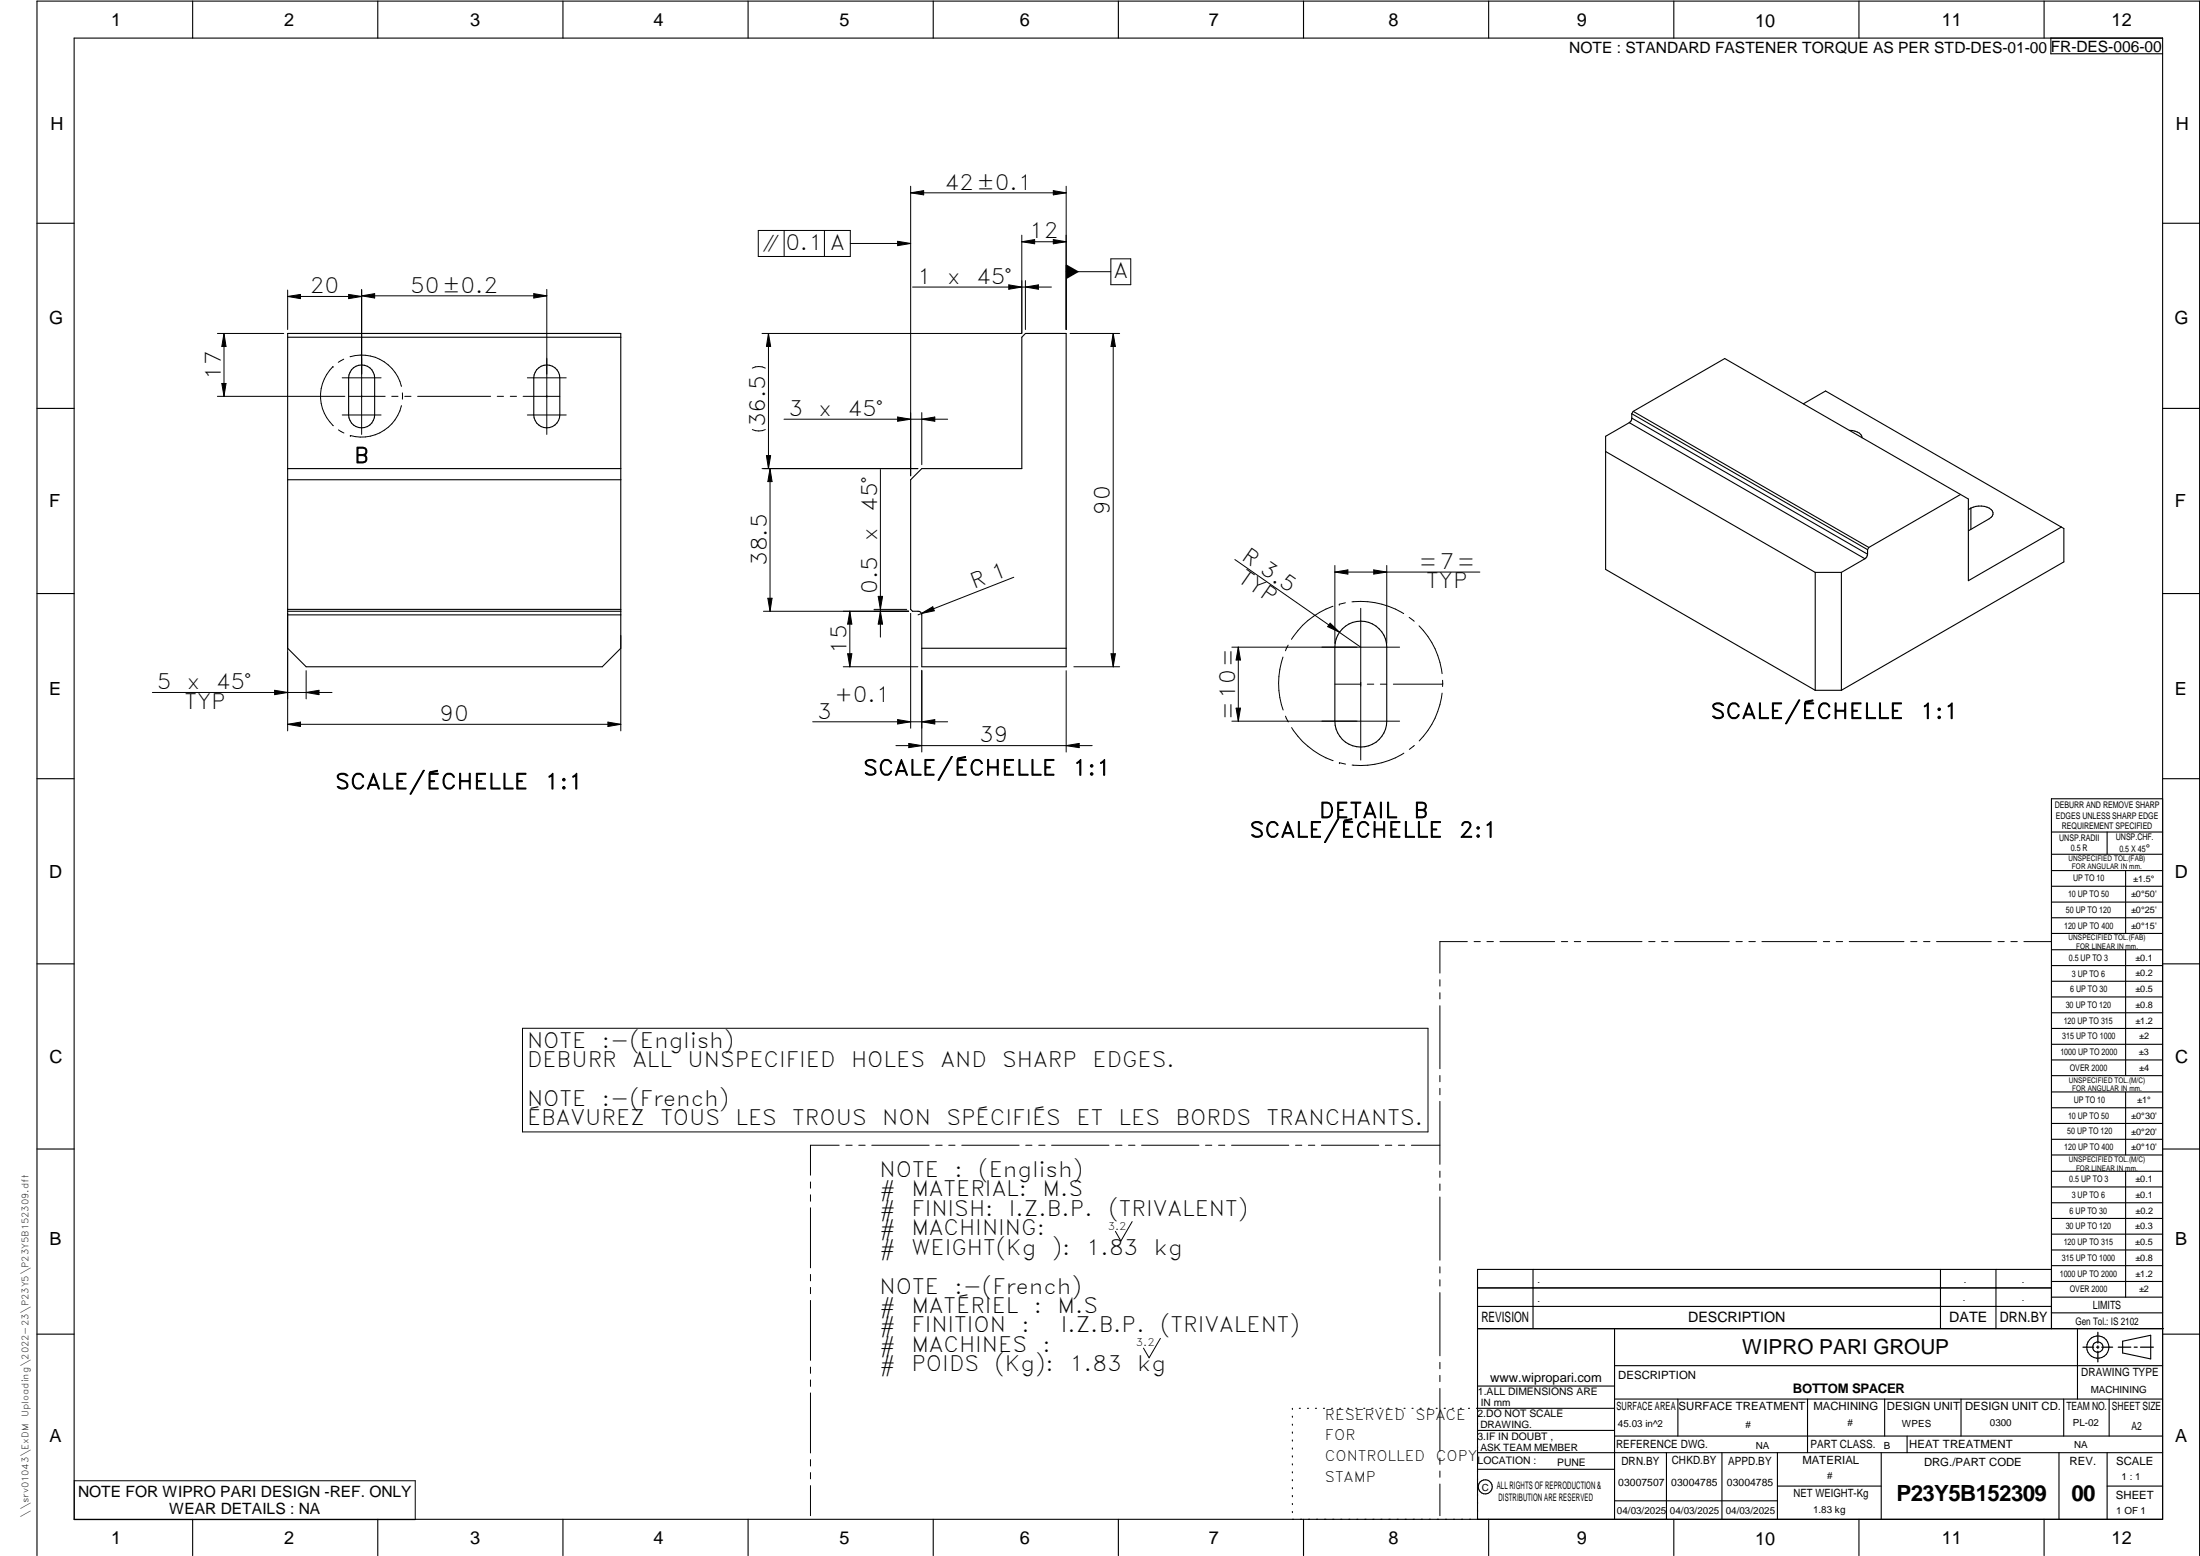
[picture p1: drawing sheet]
<svg xmlns="http://www.w3.org/2000/svg" width="594mm" height="420mm" viewBox="0 0 594 420" stroke-linecap="round" stroke-linejoin="round" font-family="sans-serif">
<g fill="none" stroke="#000" stroke-width=".3">
<path d="M20 10.3h564v400h-564zM52 .3v10M102 .3v10M152 .3v10M202 .3v10M252 .3v10M302 .3v10M352 .3v10M402 .3v10M452 .3v10M502 .3v10M552 .3v10"/>
<path d="M553.8 10.3v4.2h30.2M10 60.3h10M584 60.3h10M77.7 90h89.9v85l-5 5h-79.9l-5-5zM77.7 91.1h89.9M94.9 99.9a3.5 3.5 0 0 1 3.9-1.2 3.5 3.5 0 0 1 2.4 3.3v10.1a3.5 3.5 0 0 1-3.5 3.4 3.5 3.5 0 0 1-3.6-3.4v-10.1l.1-.7zM144.9 99.9a3.5 3.5 0 0 1 3.9-1.2 3.5 3.5 0 0 1 2.4 3.3v10.1a3.5 3.5 0 0 1-3.5 3.4 3.5 3.5 0 0 1-3.6-3.4v-10.1l.1-.7zM276.9 90h11v90h-39v-14a.94 .94 0 0 0-1-.9h-1.5l-.5-.6v-35l3-3h27v-35.4zM10 110.3h10M440 114.1l63.6 36.8M440 114.1l-6.4 3.7v36l56.6 32.6M440.6 111.7l63.7 36.7"/>
<path d="M440.6 111.7v1.2M440.6 112.9l63.7 36.7M440.6 112.9l-.1 .7-.5 .5M441 111.1l24.7-14.3 65.8 37.9v22.1l25.1-14.5M441 111.1l63.6 36.7M441 111.1l-.4 .6M487 109.1l6-3.5 63.6 36.7M499.4 116.2h.8a2.58 2.58 0 0 1 2.6 2M584 110.3h10M77.7 129.5h89.9M77.7 126.5h89.9M433.6 121.9l56.6 32.7"/>
<path d="M529.4 133.5l-24.8 14.3M532.2 137.2v5.7M532.2 137.2l-.7 .4M532.2 137.2a5.1 5.1 0 0 1 5.8 .8 1.48 1.48 0 0 1-.8 2.1l-5.7 3.2M490.2 154.6v31.8M490.2 154.6h7M497.2 154.6v31.8M503.6 150.9l-6.4 3.7M504.3 149.6l-.2 .8-.5 .5M504.3 148.4v1.2M504.6 147.8l-.3 .6M556.6 142.3l.7 .4v9l-60.1 34.7"/>
<path d="M10 160.3h10M77.7 166h89.9M77.7 165.1h89.9M77.7 164.5h89.9M248.9 175h39M362.5 169.8a7 7 0 0 1 7.6-1.5 7 7 0 0 1 4.4 6.5v19.9a7 7 0 0 1-7 7 7 7 0 0 1-7-7v-19.9a6.9 6.9 0 0 1 2-5zM584 160.3h10M490.2 186.4h7M10 210.3h10M584 215.7h-30v143.1M584 210.3h10M554 224.7h30"/>
<path d="M554 230.7h30M554 235.1h30M554 239.3h30M569 224.7v6M574 235.1v17M554 243.6h30M554 247.8h30M554 252.1h30M554 256.5h30M574 256.5v33.9M10 260.3h10M554 260.7h30"/>
<path d="M554 265h30M554 269.2h30M554 273.5h30M554 277.7h30M584 260.3h10M554 282h30M554 286.2h30M554 290.4h30M554 294.9h30M554 299.1h30M574 294.9v17M10 310.3h10"/>
<path d="M554 303.4h30M554 307.6h30M554 311.9h30M554 316.3h30M574 316.3v34M584 310.3h10M554 320.5h30M554 324.8h30M554 329h30M554 333.2h30M554 337.5h30M399 358.8h185.2"/>
<path d="M399 352.8h155M399 347.8h155M414 342.8v16M436 358.8v51.5M524 342.8v16M539 342.8v16M554 341.8h30M554 346h30M554 350.3h30M554 354.5h30M554 342.8h-155v67.5M561 358.8v19"/>
<path d="M10 360.3h10M399 374.3h37M436 377.8h148M453.1 377.8v10M488.1 377.8v14.5M508.9 377.8v10M529.5 377.8v10M557.3 377.8v10M569.5 377.8v10M573.2 362.2l7.6-1.6v6.3l-7.6-1.6zM584 368.8h-148M584 360.3h10"/>
<path d="M349 380.3v.3M349 382.4v.3M349 384.6v.3M349 386.7v.3M349 388.8v.3M349 391v.3M349 393.1v.3M349 395.3v.3M349 397.4v.3M349 399.5v.3M350.9 380.3h.2M353.1 380.3h.2"/>
<path d="M355.2 380.3h.3M357.4 380.3h.3M359.6 380.3h.3M361.7 380.3h.3M363.9 380.3h.3M366.1 380.3h.3M368.3 380.3h.2M370.4 380.3h.3M372.6 380.3h.3M374.8 380.3h.3M376.9 380.3h.4M379.1 380.3h.3"/>
<path d="M381.3 380.3h.3M383.4 380.3h.4M385.6 380.3h.3M387.8 380.3h.3M390 380.3h.3M392.2 380.3h.3M394.3 380.3h.3M396.5 380.3h.3M398.7 380.3h37.3M399 396.7h37M399 392.3h185M399 386.2h37"/>
<path d="M436 387.8h148M450 392.3v18M465 392.3v18M480 392.3v18M508 392.3v18M515 387.8v4.5M556 392.3v18M569 392.3v18M52 410.3v9.7M102 410.3v9.7M152 410.3v9.7M202 410.3v9.7"/>
<path d="M252 410.3v9.7M302 410.3v9.7M349 401.7v.3M349 403.8v.4M349 406v.3M349 408.1v.3M352 410.3v9.7M402 410.3v9.7M436 405.3h44M452 410.3v9.7M480 401.3h28M502 410.3v9.7"/>
<path d="M552 410.3v9.7M569 401.3h15M10 420v-419.7h584v419.7"/>
<circle cx="566.5" cy="363.7" r="1.39"/>
<circle cx="566.5" cy="363.8" r="3"/>
<circle cx="401.1" cy="401.5" r="1.9"/>
</g>
<g fill="none" stroke="#000" stroke-width=".27">
<path d="M245.9 52.1l3.5-.6v1.1zM245.9 52.1h42M245.9 50.3v78.2M284.4 51.5l3.5 .6-3.5 .5zM287.9 50.3v38.7M77.7 78.3v10.7M94.1 79.5l3.6 .6-3.6 .5zM97.7 78.1v39.2M97.7 79.9l3.5-.6v1.2zM97.7 79.9h50M144.1 79.3l3.6 .6-3.6 .6zM147.7 78.1v39.2"/>
<path d="M204.8 62.2h24.8v7.1h-24.8zM211.7 62.2v7.1M222.6 62.2v7.1M229.6 65.7h16.3M242.4 65.2l3.5 .5-3.5 .6zM246.4 77.5h37.5M272.4 76.9l3.5 .6-3.5 .6zM275.9 63.5v26.5M275.9 65.3l3.5-.6v1.1zM275.9 65.3h12M276.9 75.8v13.2M276.9 77.5l3.5-.6v1.2z"/>
<path d="M284.4 64.7l3.5 .6-3.5 .5zM287.9 73.4h12.1M300 69.9h5.3v7h-5.3zM58.7 90h17.9M60.5 90v17M60.5 90l.5 3.6h-1.1zM77.7 80.1l3.4-.6v1.1zM77.7 80.1h20M89.9 99a11.1 11.1 0 0 0 .1 16M89.9 99h.1M92.8 97l-1.5 .8M94.5 96.3a11.1 11.1 0 0 1 13.9 8"/>
<path d="M203.2 99.4a3.9 3.9 0 0 1 3.5 0M205.8 90h70.1M207.5 90v36.5M207.5 90l.6 3.6h-1.1zM289 90h13.3M300.6 90l.6 3.6h-1.2zM300.6 90v90M58.7 107h34.4M59.9 103.5h1.1l-.5 3.5zM91.4 116.1l1.5 .8M92.4 102h10.5M92.4 112.1h10.5"/>
<path d="M94.1 107h9.9M94.6 117.6h.1M105.8 107h1.7M108.4 109.6a11.1 11.1 0 0 1-13.8 8M108.7 106.1v1.7M109.3 107h1.7M112.8 107h19.7M134.3 107h1.7M137.8 107h1.7M141.3 107h9.9M142.4 102h10.5M142.4 112.1h10.5"/>
<path d="M203.2 116a4.2 4.2 0 0 0 3.5 0M211.7 113.2h44.2M242.4 112.6l3.5 .6-3.5 .5zM248.9 111.4v14.1M248.9 113.2l3.5-.6v1.1zM205.8 126.5h42.1M207 123h1.1l-.6 3.5zM207.9 126.5v38.6M207.9 126.5l.6 3.5h-1.2zM237.7 126.8v45.2M273.8 155.9l-25.9 10.1M333.5 151.1l33.9 23.7"/>
<path d="M360.5 154.5l3.5-.6v1.1zM360.5 152.7v21M360.5 154.5h39.1M371 153.9l3.5 .6-3.5 .5zM374.5 152.7v21M77.7 165.6v31.8M167.6 171.6v25.8M206.2 165.1h39.2M207.3 161.5h1.2l-.6 3.6zM228.9 176.5h1.1l-.5 3.5zM229.5 165.1v14.9M229.5 165.1l.5 3.4h-1.1z"/>
<path d="M236 164.5h8.8M237.1 161h1.2l-.6 3.5zM237.7 165.1l.6 3.4h-1.2zM245.9 165.6v31M248.8 165.7l3.1-1.9 .4 1.1zM300 176.5h1.2l-.6 3.5zM334.4 174.8v19.9M334.4 174.8l.6 3.4h-1.2zM346.4 177.4a21.8 21.8 0 0 0 .1 14.3M347.8 174.2l-.7 1.5M359.2 168.3l2.5 2.4-3.2-1.5zM360 163.7a22.1 22.1 0 0 0-11.3 8.9"/>
<path d="M361.6 163.2h.1M363.3 162.8l-1.6 .4M365.1 162.5a22.2 22.2 0 0 1 13.9 3.2M367.4 164.3v40.9M377.9 174.8h-45.3M380.5 166.7l1.4 1.1M383.2 169a21.9 21.9 0 0 1 6.2 12.9M41.1 187h48.6M74.2 186.4l3.5 .6-3.5 .6zM77.7 195.6l3.4-.6v1.2zM77.7 195.6h89.9M82.7 181.1v7.6"/>
<path d="M82.7 187l3.4-.6v1.2zM164.2 195l3.4 .6-3.4 .6zM219.4 194.9h36.5M227.7 180h20.2M242.4 194.3l3.5 .6-3.5 .6zM248.9 194.9l3.5-.6v1.2zM248.9 181v22.1M287.9 181.1v22M290 180h12.3M332.6 194.7h45.3M333.8 191.2h1.2l-.6 3.5zM347.1 193.4l.8 1.5"/>
<path d="M348.8 196.5a21.9 21.9 0 0 0 11.2 8.9M360.5 184.7h6.9M369.2 184.7h1.8M372.7 184.7h1.7M376.3 184.7h13.3M389.4 187.2a21.8 21.8 0 0 1-6.2 12.9M389.5 183.7v1.7M241.9 201.3h53M245.4 200.7l3.5 .6-3.5 .6zM287.9 201.3l3.5-.6v1.2zM361.7 206l1.6 .3M361.7 206h.1"/>
<path d="M379.1 203.4a22 22 0 0 1-14 3.2M381.9 201.3l-1.3 1.1M396.2 254.3h-7.4v8.5M398.1 254.3h1.6M401.5 254.3h1.8M405 254.3h14.8M421.6 254.3h1.7M425.1 254.3h1.7M428.6 254.3h14.8M445.2 254.3h1.7M448.7 254.3h1.7M452.2 254.3h14.8"/>
<path d="M468.8 254.3h1.7M472.3 254.3h1.7M475.8 254.3h14.8M492.4 254.3h1.7M495.8 254.3h1.8M499.4 254.3h14.7M516 254.3h1.6M519.4 254.3h1.8M522.9 254.3h14.8M539.5 254.3h1.7M543 254.3h1.7M546.5 254.3h7.4"/>
<path d="M141.1 277.7h244.5v27.9h-244.5zM388.8 264.5v1.8M388.8 268.1v1.6M388.8 271.6v17M388.8 290.4v1.7M388.8 293.9v1.7M388.8 297.4v17M218.9 319.2v1.6M226.6 309.2h-7.7v8.1M228.4 309.2h1.7M231.9 309.2h1.7M235.4 309.2h15.5"/>
<path d="M252.7 309.2h1.7M256.2 309.2h1.7M259.7 309.2h15.5M277 309.2h1.7M280.5 309.2h1.7M284 309.2h15.5M301.2 309.2h1.8M304.8 309.2h1.7M308.3 309.2h15.5M325.5 309.2h1.7M329.1 309.2h1.6M332.6 309.2h15.4"/>
<path d="M349.8 309.2h1.7M353.3 309.2h1.7M356.8 309.2h15.5M374.1 309.2h1.7M377.6 309.2h1.7M381.1 309.2h7.7M388.8 316.2v1.7M388.8 319.7v1.7M218.9 322.6v1.8M218.9 326.1v16.2M305.7 329.9l-3 5.2-1.5-2.6M388.8 323.2v17.1"/>
<path d="M218.9 344.1v1.8M218.9 347.6v1.7M218.9 351.2v16.1M388.8 342.1v1.6M388.8 345.6v1.7M388.8 349v17.1M218.9 369.1v1.7M218.9 372.6v1.8M218.9 376.1v16.2M313.3 361.4l-3 5.2-1.5-2.6M388.8 367.9v1.7M388.8 371.4v1.7"/>
<path d="M388.8 374.9v17M20.1 399.8h92v10.5h-92zM218.9 394.1v1.8M218.9 397.6v1.7M388.8 393.7v1.7M388.8 397.2v1.7M218.9 401.2v8.1M388.8 400.7v8.6"/>
</g>
<path d="M566.5 359.7v3M562.5 363.8h2.9M566.1 363.8h.7M566.5 363.4v.7M566.5 364.9v2.8M567.6 363.8h2.9M572 363.8h3.4M576.3 363.8h.8M578 363.8h3.5" fill="none" stroke="#000" stroke-width=".34"/>
<g fill="#000">
<path d="M245.9 52.1l3.5-.6v1.1zM284.4 51.5l3.5 .6-3.5 .5zM77.7 80.1l3.4-.6v1.1zM94.1 79.5l3.6 .6-3.6 .5zM97.7 79.9l3.5-.6v1.2zM144.1 79.3l3.6 .6-3.6 .6zM242.4 65.2l3.5 .5-3.5 .6zM272.4 76.9l3.5 .6-3.5 .6zM275.9 65.3l3.5-.6v1.1zM276.9 77.5l3.5-.6v1.2zM284.4 64.7l3.5 .6-3.5 .5zM287.9 71.4l3.5 2-3.5 2z"/>
<path d="M60.5 90l.5 3.6h-1.1zM207.5 90l.6 3.6h-1.1zM300.6 90l.6 3.6h-1.2zM59.9 103.5h1.1l-.5 3.5zM242.4 112.6l3.5 .6-3.5 .5zM248.9 113.2l3.5-.6v1.1zM207 123h1.1l-.6 3.5zM207.9 126.5l.6 3.5h-1.2zM360.5 154.5l3.5-.6v1.1zM371 153.9l3.5 .6-3.5 .5zM207.3 161.5h1.2l-.6 3.6zM229.5 165.1l.5 3.4h-1.1z"/>
<path d="M228.9 176.5h1.1l-.5 3.5zM237.7 165.1l.6 3.4h-1.2zM237.1 161h1.2l-.6 3.5zM248.8 165.7l3.1-1.9 .4 1.1zM300 176.5h1.2l-.6 3.5zM334.4 174.8l.6 3.4h-1.2zM359.2 168.3l2.5 2.4-3.2-1.5zM74.2 186.4l3.5 .6-3.5 .6zM77.7 195.6l3.4-.6v1.2zM82.7 187l3.4-.6v1.2zM164.2 195l3.4 .6-3.4 .6zM242.4 194.3l3.5 .6-3.5 .6z"/>
<path d="M248.9 194.9l3.5-.6v1.2zM333.8 191.2h1.2l-.6 3.5zM245.4 200.7l3.5 .6-3.5 .6zM287.9 201.3l3.5-.6v1.2z"/>
</g>
<g font-size="6">
<text x="512.1" y="405.2">P23Y5B152309</text>
<text x="559.4" y="405.2">00</text>
</g>
<g font-size="5.7">
<text x="255.1" y="51.2">42±0.1</text>
<text x="278" y="64.4">12</text>
<text x="212.1" y="67.5">0.1 A</text>
<text x="247.6" y="76.6">1</text>
<text x="255.8" y="76.6">x</text>
<text x="263.6" y="76.6">45°</text>
<text x="300.7" y="75.1">A</text>
<text x="83.7" y="79.2">20</text>
<text x="110.8" y="79">50±0.2</text>
<text x="59.6" y="102.5" transform="rotate(-90 59.6 102.5)">17</text>
<text x="212.9" y="112.3">3</text>
<text x="221.1" y="112.3">x</text>
<text x="228.8" y="112.3">45°</text>
<text x="206.7" y="115.4" transform="rotate(-90 206.7 115.4)">36.5</text>
<text x="95.6" y="125">B</text>
<text x="236.8" y="138.2" transform="rotate(-90 236.8 138.2)">45°</text>
<text x="299.7" y="139" transform="rotate(-90 299.7 139)">90</text>
<text x="236.8" y="146" transform="rotate(-90 236.8 146)">x</text>
<text x="207" y="152.8" transform="rotate(-90 207 152.8)">38.5</text>
<text x="334.9" y="151" transform="rotate(35 334.9 151)">R 3.5</text>
<text x="383.1" y="153.6">=7=</text>
<text x="236.8" y="160.3" transform="rotate(-90 236.8 160.3)">0.5</text>
<text x="263" y="159.2" transform="rotate(-21 263 159.2)">R 1</text>
<text x="334" y="156.8" transform="rotate(35 334 156.8)">TYP</text>
<text x="385.1" y="158.8">TYP</text>
<text x="228.6" y="176.5" transform="rotate(-90 228.6 176.5)">15</text>
<text x="42.4" y="186.1">5</text>
<text x="49.8" y="191.3">TYP</text>
<text x="50.5" y="186.1">x</text>
<text x="58.3" y="186.1">45°</text>
<text x="225.3" y="189.5">+0.1</text>
<text x="118.7" y="194.7">90</text>
<text x="220.7" y="194">3</text>
<text x="333.5" y="194.4" transform="rotate(-90 333.5 194.4)">=10=</text>
<text x="461.9" y="194.1">SCALE/ÉCHELLE</text>
<text x="518.5" y="194.1">1:1</text>
<text x="264.4" y="200.4">39</text>
<text x="233.1" y="209.3">SCALE/ÉCHELLE</text>
<text x="289.6" y="209.3">1:1</text>
<text x="90.5" y="213.1">SCALE/ÉCHELLE</text>
<text x="147.1" y="213.1">1:1</text>
<text x="356.2" y="220.9">DETAIL</text>
<text x="381.7" y="220.9">B</text>
<text x="337.4" y="226.1">SCALE/ÉCHELLE</text>
<text x="394" y="226.1">2:1</text>
<text x="142.3" y="282.9">NOTE</text>
<text x="162.5" y="282.9">:-(English)</text>
<text x="142.3" y="288.2">DEBURR</text>
<text x="170.8" y="288.2">ALL</text>
<text x="185.7" y="288.2">UNSPECIFIED</text>
<text x="229.8" y="288.2">HOLES</text>
<text x="254" y="288.2">AND</text>
<text x="270.6" y="288.2">SHARP</text>
<text x="295" y="288.2">EDGES.</text>
<text x="142.3" y="298.7">NOTE</text>
<text x="162.5" y="298.7">:-(French)</text>
<text x="142.3" y="303.9">ÉBAVUREZ</text>
<text x="178.3" y="303.9">TOUS</text>
<text x="198.6" y="303.9">LES</text>
<text x="213.9" y="303.9">TROUS</text>
<text x="238.2" y="303.9">NON</text>
<text x="255.6" y="303.9">SPÉCIFIÉS</text>
<text x="290.7" y="303.9">ET</text>
<text x="302.1" y="303.9">LES</text>
<text x="317.4" y="303.9">BORDS</text>
<text x="342" y="303.9">TRANCHANTS.</text>
<text x="237.5" y="317.8">NOTE</text>
<text x="257.7" y="317.8">:</text>
<text x="264.1" y="317.8">(English)</text>
<text x="237.5" y="323">#</text>
<text x="246.1" y="323">MATERIAL:</text>
<text x="281.5" y="323">M.S</text>
<text x="237.5" y="328.3">#</text>
<text x="246.1" y="328.3">FINISH:</text>
<text x="272.4" y="328.3">I.Z.B.P.</text>
<text x="299.3" y="328.3">(TRIVALENT)</text>
<text x="237.5" y="333.5">#</text>
<text x="246.1" y="333.5">MACHINING:</text>
<text x="237.5" y="338.8">#</text>
<text x="246.1" y="338.8">WEIGHT(Kg</text>
<text x="284" y="338.8">):</text>
<text x="293.3" y="338.8">1.83</text>
<text x="311.6" y="338.8">kg</text>
<text x="237.5" y="349.3">NOTE</text>
<text x="257.7" y="349.3">:-(French)</text>
<text x="237.5" y="354.5">#</text>
<text x="237.5" y="359.8">#</text>
<text x="246.1" y="359.8">FINITION</text>
<text x="246.1" y="354.5">MATÉRIEL</text>
<text x="275.8" y="359.8">:</text>
<text x="279.2" y="354.5">:</text>
<text x="285.6" y="354.5">M.S</text>
<text x="286.4" y="359.8">I.Z.B.P.</text>
<text x="313.3" y="359.8">(TRIVALENT)</text>
<text x="237.5" y="365">#</text>
<text x="246.1" y="365">MACHINES</text>
<text x="281.5" y="365">:</text>
<text x="237.5" y="370.3">#</text>
<text x="246.1" y="370.3">POIDS</text>
<text x="268.5" y="370.3">(Kg):</text>
<text x="288.8" y="370.3">1.83</text>
<text x="307.1" y="370.3">kg</text>
</g>
<text font-size="5.6" x="470.5" y="365.5">WIPRO PARI GROUP</text>
<text font-size="5.4" x="206" y="67.5">i</text>
<g font-size="4.9">
<text x="30" y="6.9">1</text>
<text x="76.7" y="6.9">2</text>
<text x="127" y="6.9">3</text>
<text x="176.5" y="6.9">4</text>
<text x="226.7" y="6.9">5</text>
<text x="275.4" y="6.9">6</text>
<text x="326.4" y="6.9">7</text>
<text x="375" y="6.9">8</text>
<text x="425.8" y="6.9">9</text>
<text x="473.9" y="7.3">10</text>
<text x="524.3" y="6.9">11</text>
<text x="570.2" y="6.9">12</text>
<text x="13.6" y="35.1">H</text>
<text x="587.6" y="35.1">H</text>
<text x="13.2" y="87.5">G</text>
<text x="587.2" y="87.5">G</text>
<text x="13.2" y="137">F</text>
<text x="587.2" y="137">F</text>
<text x="13.2" y="187.6">E</text>
<text x="587.2" y="187.6">E</text>
<text x="13.2" y="237">D</text>
<text x="587.2" y="237">D</text>
<text x="13.4" y="287.1">C</text>
<text x="587.4" y="287.1">C</text>
<text x="13.4" y="336.2">B</text>
<text x="587.4" y="336.2">B</text>
<text x="13.4" y="389.3">A</text>
<text x="587.4" y="389.3">A</text>
<text x="30" y="416.9">1</text>
<text x="76.7" y="416.9">2</text>
<text x="127" y="416.9">3</text>
<text x="176.5" y="416.9">4</text>
<text x="226.7" y="416.9">5</text>
<text x="275.4" y="416.9">6</text>
<text x="326.4" y="416.9">7</text>
<text x="375" y="416.9">8</text>
<text x="425.8" y="416.9">9</text>
<text x="473.9" y="417.3">10</text>
<text x="524.3" y="416.9">11</text>
<text x="570.2" y="416.9">12</text>
</g>
<g font-size="4.2">
<text x="423.7" y="14.3">NOTE : STANDARD FASTENER TORQUE AS PER STD-DES-01-00</text>
<text x="553.8" y="14">FR-DES-006-00</text>
<text x="21.1" y="404.3">NOTE FOR WIPRO PARI DESIGN -REF. ONLY</text>
<text x="45.7" y="408.8">WEAR DETAILS : NA</text>
</g>
<g font-size="3.9">
<text x="400" y="357.1">REVISION</text>
<text x="455.9" y="357.1">DESCRIPTION</text>
<text x="526.4" y="357.1">DATE</text>
<text x="540" y="357.1">DRN.BY</text>
<text x="357.8" y="383.3">RESERVED</text>
<text x="382.3" y="383.3">SPACE</text>
<text x="357.8" y="388.9">FOR</text>
<text x="357.8" y="394.5">CONTROLLED</text>
<text x="387.8" y="394.5">COPY</text>
<text x="357.8" y="400">STAMP</text>
</g>
<text font-size="3.6" x="484.2" y="376.1">BOTTOM SPACER</text>
<text font-size="3.5" x="402.4" y="373.3">www.wipropari.com</text>
<g font-size="3.1">
<text x="565.1" y="353.5">LIMITS</text>
<text x="562" y="371.7">DRAWING TYPE</text>
<text x="437" y="372.3">DESCRIPTION</text>
<text x="436.5" y="380.8">SURFACE AREA</text>
<text x="453.3" y="380.8">SURFACE TREATMENT</text>
<text x="489.7" y="380.8">MACHINING</text>
<text x="509.5" y="380.8">DESIGN UNIT</text>
<text x="530.6" y="380.8">DESIGN UNIT CD.</text>
<text x="558" y="380.6">TEAM NO.</text>
<text x="570.3" y="380.7">SHEET SIZE</text>
<text x="575.6" y="386.1">A2</text>
<text x="436.4" y="391.1">REFERENCE DWG.</text>
<text x="437.8" y="395.5">DRN.BY</text>
<text x="451.4" y="395.4">CHKD.BY</text>
<text x="466.6" y="395.5">APPD.BY</text>
<text x="486.7" y="395.4">MATERIAL</text>
<text x="488.9" y="390.9">PART CLASS.</text>
<text x="515.6" y="390.9">HEAT TREATMENT</text>
<text x="519.6" y="395.9">DRG./PART CODE</text>
<text x="558.9" y="395.5">REV.</text>
<text x="571.4" y="395.6">SCALE</text>
<text x="484.3" y="404.2">NET WEIGHT-Kg</text>
<text x="571.4" y="404.7">SHEET</text>
</g>
<text font-size="3" x="579.5" y="230.1">°</text>
<g font-size="2.8">
<text x="299.1" y="332.1">3.2</text>
<text x="560.4" y="357.7">Gen Tol.: IS 2102</text>
<text x="306.7" y="363.6">3.2</text>
<text x="399.1" y="376.6">1.ALL DIMENSIONS ARE</text>
<text x="399" y="382.7">2.DO NOT SCALE</text>
<text x="399" y="388.7">3.IF IN DOUBT ,</text>
<text x="399" y="395.4">LOCATION :</text>
<text x="420.5" y="396">PUNE</text>
<text x="404.2" y="402">ALL RIGHTS OF REPRODUCTION &amp;</text>
<text x="437" y="401.2">03007507</text>
<text x="451.3" y="401.2">03004785</text>
<text x="466.3" y="401.2">03004785</text>
<text x="404.7" y="405.4">DISTRIBUTION ARE RESERVED</text>
</g>
<g font-size="2.7">
<text x="564.6" y="376.2">MACHINING</text>
<text x="399.9" y="379.7">IN mm</text>
<text x="399.7" y="385.7">DRAWING.</text>
<text x="436.9" y="385.4">45.03 in^2</text>
<text x="471.4" y="385.5">#</text>
<text x="498.9" y="385">#</text>
<text x="513.6" y="385.3">WPES</text>
<text x="537.3" y="385.1">0300</text>
<text x="559.7" y="385.1">PL-02</text>
<text x="399.7" y="391.8">ASK TEAM MEMBER</text>
<text x="474.1" y="391.2">NA</text>
<text x="508.7" y="391.2">B</text>
<text x="560.1" y="391.1">NA</text>
<text x="493.4" y="399.5">#</text>
<text x="572.8" y="399.7">1 : 1</text>
<text x="400.1" y="402.5">C</text>
<text x="436.6" y="408.7">04/03/2025</text>
<text x="450.9" y="408.8">04/03/2025</text>
<text x="466" y="408.9">04/03/2025</text>
<text x="489.6" y="408.5">1.83 kg</text>
<text x="571.4" y="408.7">1 OF 1</text>
</g>
<g font-size="2.5">
<text x="554.9" y="218.3">DEBURR AND REMOVE SHARP</text>
<text x="555.2" y="221">EDGES UNLESS SHARP EDGE</text>
<text x="556.1" y="227.1">UNSP.RADII</text>
<text x="556.8" y="223.8">REQUIREMENT SPECIFIED</text>
<text x="571.4" y="226.9">UNSP.CHF.</text>
<text x="559.2" y="229.9">0.5 R</text>
<text x="572.3" y="230.1">0.5 X 45</text>
<text x="559.8" y="238">UP TO 10</text>
<text x="576.1" y="238.1">±1.5°</text>
<text x="558.5" y="242.2">10 UP TO 50</text>
<text x="575.5" y="242.3">±0°50'</text>
<text x="557.4" y="250.7">120 UP TO 400</text>
<text x="557.9" y="246.5">50 UP TO 120</text>
<text x="575.5" y="250.7">±0°15'</text>
<text x="575.5" y="246.5">±0°25'</text>
<text x="558.7" y="259.4">0.5 UP TO 3</text>
<text x="559.5" y="263.7">3 UP TO 6</text>
<text x="576.6" y="263.6">±0.2</text>
<text x="576.6" y="259.4">±0.1</text>
<text x="559" y="267.9">6 UP TO 30</text>
<text x="576.6" y="267.9">±0.5</text>
<text x="557.8" y="272.2">30 UP TO 120</text>
<text x="576.6" y="272.2">±0.8</text>
<text x="556.9" y="280.7">315 UP TO 1000</text>
<text x="557.3" y="276.4">120 UP TO 315</text>
<text x="576.6" y="276.4">±1.2</text>
<text x="577.7" y="280.7">±2</text>
<text x="556.4" y="284.9">1000 UP TO 2000</text>
<text x="577.6" y="284.9">±3</text>
<text x="558.9" y="289.2">OVER 2000</text>
<text x="577.7" y="289.3">±4</text>
<text x="560" y="297.9">UP TO 10</text>
<text x="577.1" y="297.9">±1°</text>
<text x="558.5" y="302.1">10 UP TO 50</text>
<text x="575.5" y="302.1">±0°30'</text>
<text x="557.4" y="310.6">120 UP TO 400</text>
<text x="558.2" y="306.3">50 UP TO 120</text>
<text x="575.5" y="310.6">±0°10'</text>
<text x="575.5" y="306.4">±0°20'</text>
<text x="558.8" y="319.2">0.5 UP TO 3</text>
<text x="559.4" y="323.4">3 UP TO 6</text>
<text x="576.6" y="319.2">±0.1</text>
<text x="576.6" y="323.5">±0.1</text>
<text x="558.9" y="327.7">6 UP TO 30</text>
<text x="576.7" y="327.7">±0.2</text>
<text x="557.8" y="332">30 UP TO 120</text>
<text x="576.6" y="332">±0.3</text>
<text x="556.8" y="340.5">315 UP TO 1000</text>
<text x="557.3" y="336.3">120 UP TO 315</text>
<text x="576.6" y="336.3">±0.5</text>
<text x="576.6" y="340.5">±0.8</text>
<text x="415.2" y="346.4">.</text>
<text x="530.3" y="346.5">.</text>
<text x="545.9" y="346.4">.</text>
<text x="556.2" y="344.7">1000 UP TO 2000</text>
<text x="576.6" y="344.7">±1.2</text>
<text x="415.2" y="351.5">.</text>
<text x="530" y="351.3">.</text>
<text x="545.9" y="351.4">.</text>
<text x="558.9" y="349">OVER 2000</text>
<text x="577.6" y="349">±2</text>
</g>
<g font-size="2.4">
<text x="7.7" y="382.7" transform="rotate(-90 7.7 382.7)">Uploading\2022-23\P23Y5\P23Y5B152309.dft</text>
<text x="7.7" y="409.8" transform="rotate(-90 7.7 409.8)">\\srv01043\ExDM</text>
</g>
<g font-size="2.1">
<text x="558.5" y="232.4">UNSPECIFIED TOL.(FAB)</text>
<text x="559.5" y="234.7">FOR ANGULAR IN mm.</text>
<text x="558.6" y="253.9">UNSPECIFIED TOL.(FAB)</text>
<text x="560.7" y="256.3">FOR LINEAR IN mm.</text>
<text x="558.7" y="292.3">UNSPECIFIED TOL.(M/C)</text>
<text x="559.6" y="294.7">FOR ANGULAR IN mm.</text>
<text x="558.7" y="313.7">UNSPECIFIED TOL.(M/C)</text>
<text x="560.6" y="316.1">FOR LINEAR IN mm.</text>
</g>
</svg>
